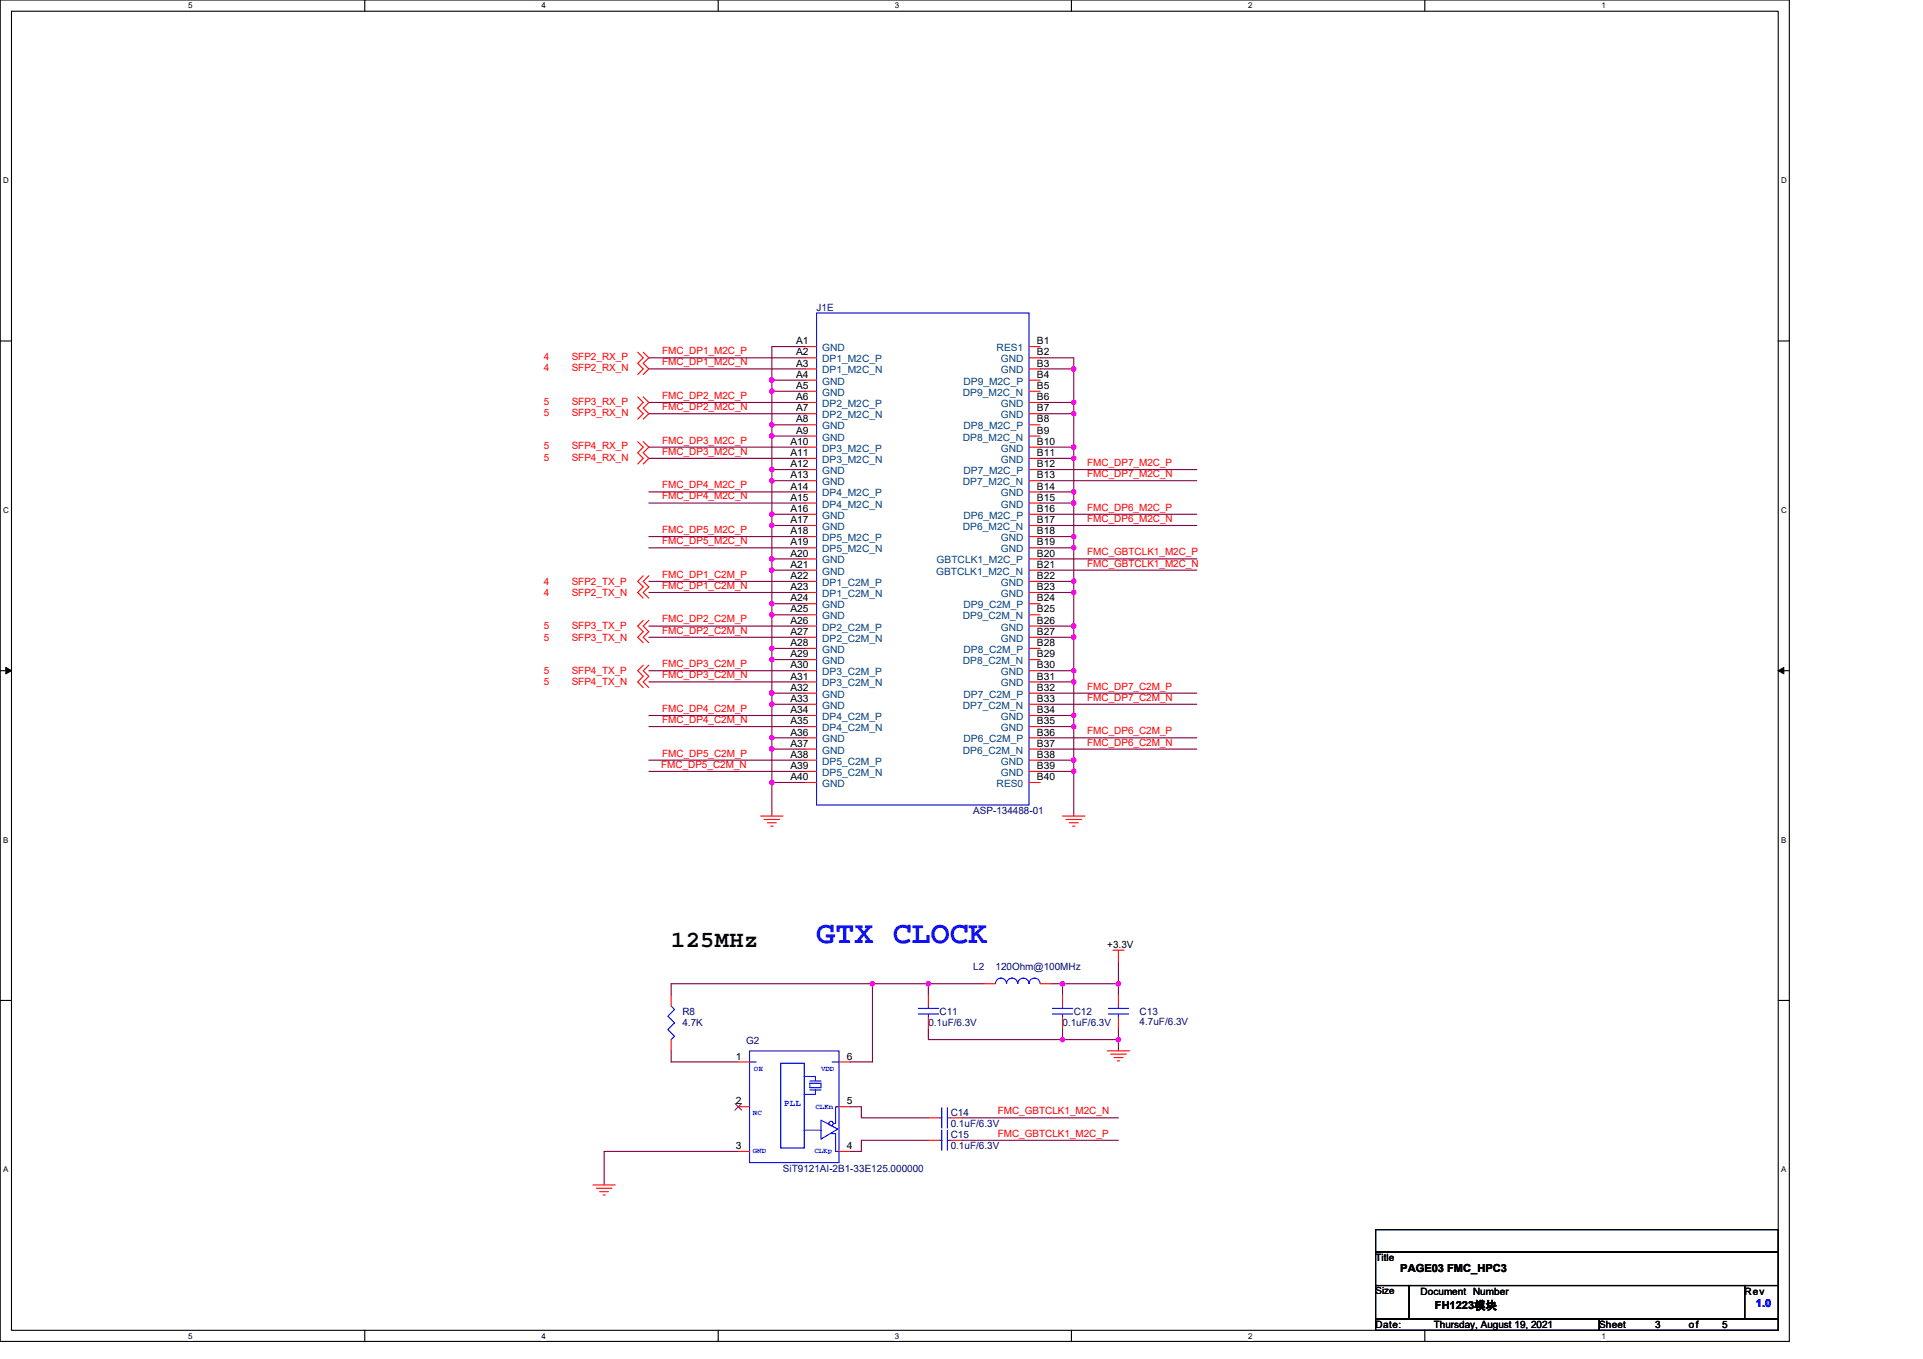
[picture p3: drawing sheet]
<svg xmlns="http://www.w3.org/2000/svg" width="297mm" height="210mm" viewBox="0 0 297 210" stroke-linecap="round" stroke-linejoin="round" font-family="sans-serif">
<path d="M0 0h276.4v207.3h-276.4zM1.8 1.7h272.9v203.8h-272.9z" fill="none" stroke="#000" stroke-width=".17"/>
<g fill="#fff">
<path d="M29.1 .2h.6v1.4h-.6z"/>
<path d="M29.1 205.7h.6v1.4h-.6z"/>
</g>
<path d="M56.3 0v1.7M56.3 205.5v1.8" fill="none" stroke="#000" stroke-width=".17"/>
<g fill="#fff">
<path d="M83.6 .2h.7v1.4h-.7z"/>
<path d="M83.6 205.7h.7v1.4h-.7z"/>
</g>
<path d="M110.9 0v1.7M110.9 205.5v1.8" fill="none" stroke="#000" stroke-width=".17"/>
<g fill="#fff">
<path d="M138.2 .2h.7v1.4h-.7z"/>
<path d="M138.2 205.7h.7v1.4h-.7z"/>
</g>
<path d="M165.5 0v1.7M165.5 205.5v1.8" fill="none" stroke="#000" stroke-width=".17"/>
<g fill="#fff">
<path d="M192.8 .2h.6v1.4h-.6z"/>
<path d="M192.8 205.7h.6v1.4h-.6z"/>
</g>
<path d="M220.1 0v1.7M220.1 205.5v1.8" fill="none" stroke="#000" stroke-width=".17"/>
<g fill="#fff">
<path d="M247.4 .2h.6v1.4h-.6z"/>
<path d="M247.4 205.7h.6v1.4h-.6z"/>
<path d="M.5 27.2h.8v1.4h-.8z"/>
<path d="M275.1 27.2h.9v1.4h-.9z"/>
<path d="M.5 78.1h.8v1.4h-.8z"/>
<path d="M275.1 78.1h.9v1.4h-.9z"/>
</g>
<path d="M0 52.7h1.8M274.7 52.7h1.7" fill="none" stroke="#000" stroke-width=".17"/>
<g fill="#fff">
<path d="M.5 129.1h.8v1.4h-.8z"/>
<path d="M275.1 129.1h.8v1.4h-.8z"/>
</g>
<path d="M0 103.6h1.8M274.7 103.6h1.7" fill="none" stroke="#000" stroke-width=".17"/>
<path d="M.9 103.1l.9 .5-.9 .5zM274.7 103.6l.8-.5v1z" fill="#000" stroke="#000" stroke-width=".15"/>
<g fill="#fff">
<path d="M.5 180h.8v1.4h-.8z"/>
<path d="M275.1 180h.8v1.4h-.8z"/>
</g>
<path d="M0 154.6h1.8M274.7 154.6h1.7M212.5 190h62.2v3.5h-62.2zM212.5 193.5h62.2v5.1h-62.2zM212.5 198.6h5.2v5.2h-5.2zM217.7 198.6h51.8v5.2h-51.8zM269.5 198.6h5.2v5.2h-5.2zM212.5 203.8h34.5v1.7h-34.5zM247 203.8h27.7v1.7h-27.7z" fill="none" stroke="#000" stroke-width=".17"/>
<g fill="none" stroke="#800040" stroke-width=".17">
<path d="M100.2 57h24.2M100.2 55.3h24.2M119.2 58.7h5.2M119.2 58.7v1.8M124.4 53.6h-5.2v5.1M160.7 55.3h5.2v1.7M160.7 57h5.2M165.9 57v5.2M100.2 63.9h24.2M100.2 62.2h24.2M100.2 70.8h24.2M100.2 69.1h24.2"/>
<path d="M100.2 76h24.2M100.2 77.7h24.2M119.2 79.5h5.2M119.2 72.6v1.7h5.2M119.2 72.6h5.2M119.2 65.6v1.8h5.2M119.2 65.6h5.2M119.2 60.5h5.2M119.2 74.3v12.1M119.2 67.4v5.2M119.2 60.5v5.1M160.7 79.5h24.2"/>
<path d="M160.7 74.3h24.2M160.7 72.6h24.2M160.7 63.9h5.2M160.7 69.1h5.2M160.7 70.8h5.2M160.7 76h5.2M160.7 77.7h5.2M160.7 62.2h5.2M165.9 62.2v1.7M165.9 63.9v5.2M165.9 69.1v1.7M165.9 70.8v5.2"/>
<path d="M165.9 77.7v5.2M165.9 76v1.7M100.2 84.6h24.2M100.2 82.9h24.2M100.2 89.8h24.2M100.2 91.5h24.2M100.2 96.7h24.2M100.2 98.5h24.2M119.2 95h5.2M119.2 93.3h5.2M119.2 86.4v1.7h5.2M119.2 81.2h5.2"/>
<path d="M119.2 88.1v5.2M119.2 95v6.9M119.2 93.3v1.7M119.2 86.4h5.2M160.7 81.2h24.2M160.7 84.6h5.2M160.7 89.8h5.2M160.7 91.5h5.2M160.7 96.7h5.2v1.8M160.7 82.9h5.2M160.7 98.5h5.2M160.7 86.4h24.2"/>
<path d="M160.7 88.1h24.2M165.9 98.5v5.1M165.9 82.9v1.7M165.9 84.6v5.2M165.9 89.8v1.7M165.9 91.5v5.2M100.2 103.6h24.2M100.2 105.4h24.2M100.2 110.6h24.2M100.2 112.3h24.2M100.2 117.5h24.2M100.2 119.2h24.2"/>
<path d="M119.2 101.9v5.2M119.2 114h5.2M119.2 107.1v1.7h5.2M119.2 100.2h5.2M119.2 114v1.7h5.2M119.2 107.1h5.2M119.2 101.9h5.2M119.2 108.8v5.2M119.2 115.7v5.2M160.7 114h24.2M160.7 115.7h24.2M160.7 107.1h24.2"/>
<path d="M160.7 108.8h24.2M160.7 103.6h5.2M160.7 105.4h5.2M160.7 110.6h5.2M160.7 112.3h5.2M160.7 117.5h5.2M160.7 119.2h5.2M165.9 103.6v1.8M165.9 105.4v5.2M165.9 110.6v1.7M165.9 112.3v5.2M165.9 119.2v6.9"/>
<path d="M165.9 117.5v1.7M119.2 120.9v5.2M119.2 120.9h5.2M134.8 152h-31.1v1.7M134.8 152v12.1h-3.5M134.8 152h8.6M143.4 152v1.7M143.4 152h8.6M143.4 158.9v1.7h20.7M162.4 152h1.7M164.1 152v1.7M164.1 152h8.7v1.7"/>
<path d="M164.1 158.9v1.7h8.7M172.8 148.5v3.5M172.8 158.9v1.7M103.7 162.4v1.7h10.3M114 177.9h-20.7v5.2M131.3 171h1.8v1.7h10.3M143.4 176.2h-10.3v1.7h-1.8M148.6 176.2h24.2M148.6 172.7h24.2M172.8 160.6v1.8"/>
</g>
<g fill="#f0f" stroke="#f0f" stroke-width=".17">
<circle cx="119.2" cy="114" r=".33"/>
<circle cx="119.2" cy="108.8" r=".34"/>
<circle cx="119.2" cy="100.2" r=".34"/>
<circle cx="119.2" cy="95" r=".34"/>
<circle cx="119.2" cy="93.3" r=".34"/>
<circle cx="119.2" cy="88.1" r=".33"/>
<circle cx="119.2" cy="72.5" r=".34"/>
<circle cx="165.8" cy="98.4" r=".34"/>
<circle cx="165.8" cy="69.1" r=".34"/>
<circle cx="165.8" cy="63.9" r=".34"/>
<circle cx="165.8" cy="70.8" r=".33"/>
<circle cx="165.8" cy="84.6" r=".34"/>
<circle cx="165.8" cy="91.5" r=".34"/>
<circle cx="165.8" cy="89.8" r=".34"/>
<circle cx="165.8" cy="96.7" r=".33"/>
<circle cx="165.8" cy="105.4" r=".33"/>
<circle cx="165.8" cy="103.6" r=".34"/>
<circle cx="165.8" cy="110.5" r=".34"/>
<circle cx="165.8" cy="112.3" r=".34"/>
<circle cx="165.8" cy="82.9" r=".34"/>
<circle cx="165.8" cy="77.7" r=".34"/>
<circle cx="119.2" cy="107.1" r=".34"/>
<circle cx="119.2" cy="101.9" r=".34"/>
<circle cx="119.2" cy="86.4" r=".34"/>
<circle cx="119.2" cy="81.2" r=".34"/>
<circle cx="119.2" cy="79.4" r=".33"/>
<circle cx="119.2" cy="74.3" r=".34"/>
<circle cx="119.2" cy="67.3" r=".34"/>
<circle cx="119.2" cy="60.4" r=".34"/>
<circle cx="119.2" cy="65.6" r=".34"/>
<circle cx="119.2" cy="58.7" r=".34"/>
<circle cx="165.8" cy="119.2" r=".34"/>
<circle cx="165.8" cy="76" r=".34"/>
<circle cx="165.8" cy="62.2" r=".33"/>
<circle cx="165.8" cy="57" r=".34"/>
<circle cx="165.8" cy="117.5" r=".34"/>
<circle cx="119.2" cy="120.9" r=".34"/>
<circle cx="119.2" cy="115.7" r=".34"/>
<circle cx="172.8" cy="152" r=".34"/>
<circle cx="164.1" cy="160.6" r=".34"/>
<circle cx="172.8" cy="160.6" r=".34"/>
<circle cx="143.4" cy="152" r=".34"/>
<circle cx="134.8" cy="152" r=".34"/>
<circle cx="164.1" cy="152" r=".34"/>
</g>
<g fill="none" stroke="#f00" stroke-width=".17">
<path d="M98.5 54.4l.9 .9-.9 .8 .9 .9-.9 .9M99.4 54.4l.8 .9-.8 .8 .8 .9-.8 .9M124.4 53.6h1.7M124.4 55.3h1.7M124.4 57h1.7M124.4 58.7h1.7M159 53.6h1.7M159 55.3h1.7M159 57h1.7M159 58.7h1.7M98.5 61.3l.9 .9-.9 .9 .9 .8-.9 .9M98.5 68.2l.9 .9-.9 .9 .9 .8-.9 .9"/>
<path d="M99.4 61.3l.8 .9-.8 .9 .8 .8-.8 .9M99.4 68.2l.8 .9-.8 .9 .8 .8-.8 .9M124.4 60.5h1.7M124.4 62.2h1.7M124.4 63.9h1.7M124.4 65.6h1.7M124.4 67.4h1.7M124.4 69.1h1.7M124.4 70.8h1.7M124.4 72.6h1.7M124.4 74.3h1.7M124.4 76h1.7"/>
<path d="M124.4 77.7h1.7M124.4 79.5h1.7M159 60.5h1.7M159 62.2h1.7M159 63.9h1.7M159 65.6h1.7M159 67.4h1.7M159 69.1h1.7M159 70.8h1.7M159 72.6h1.7M159 74.3h1.7M159 76h1.7"/>
<path d="M159 77.7h1.7M159 79.5h1.7M99.4 89l-.9 .8 .9 .9-.9 .8 .9 .9M99.4 95.9l-.9 .8 .9 .9-.9 .9 .9 .8M100.2 89l-.8 .8 .8 .9-.8 .8 .8 .9M100.2 95.9l-.8 .8 .8 .9-.8 .9 .8 .8M124.4 81.2h1.7M124.4 82.9h1.7M124.4 84.6h1.7M124.4 86.4h1.7M124.4 88.1h1.7M124.4 89.8h1.7"/>
<path d="M124.4 91.5h1.7M124.4 93.3h1.7M124.4 95h1.7M124.4 96.7h1.7M124.4 98.5h1.7M159 81.2h1.7M159 82.9h1.7M159 84.6h1.7M159 86.4h1.7M159 88.1h1.7M159 89.8h1.7M159 91.5h1.7"/>
<path d="M159 93.3h1.7M159 95h1.7M159 96.7h1.7M159 98.5h1.7M99.4 102.8l-.9 .8 .9 .9-.9 .9 .9 .8M100.2 102.8l-.8 .8 .8 .9-.8 .9 .8 .8M124.4 100.2h1.7M124.4 101.9h1.7M124.4 103.6h1.7M124.4 105.4h1.7M124.4 107.1h1.7M124.4 108.8h1.7"/>
<path d="M124.4 110.6h1.7M124.4 112.3h1.7M124.4 114h1.7M124.4 115.7h1.7M124.4 117.5h1.7M124.4 119.2h1.7M159 100.2h1.7M159 101.9h1.7M159 103.6h1.7M159 105.4h1.7M159 107.1h1.7M159 108.8h1.7"/>
<path d="M159 110.6h1.7M159 112.3h1.7M159 114h1.7M159 115.7h1.7M159 117.5h1.7M159 119.2h1.7M117.5 126.1h3.4M118 126.6h2.4M118.5 127.1h1.4M119.1 127.7h.3M124.4 120.9h1.7M159 120.9h1.7"/>
<path d="M164.1 126.1h3.5M164.7 126.6h2.4M165.2 127.1h1.4M165.7 127.7h.3M103.7 153.7v1.7M143.4 153.7v1.7M143.4 157.2v1.7M152 152h1.8M160.7 152h1.7M164.1 153.7v1.7M164.1 157.2v1.7M171.9 146.8h1.7"/>
<path d="M172.8 146.8v1.7M172.8 153.7v1.7M172.8 157.2v1.7M103.7 160.6v1.8M114 164.1h1.8M114 171h1.8M114 177.9h1.8M129.6 177.9h1.7M129.6 171h1.7M129.6 164.1h1.7M143.4 176.2h1.7M143.4 172.7h1.7"/>
<path d="M146.9 176.2h1.7M146.9 172.7h1.7M171 162.4h3.5M171.6 162.9h2.4M172.1 163.4h1.4M172.6 163.9h.3M91.6 183.1h3.4M92.1 183.6h2.4M92.6 184.1h1.4M93.2 184.6h.3"/>
</g>
<g fill="none" stroke="#00f" stroke-width=".17">
<path d="M126.1 48.4h32.9v76h-32.9zM103.7 155.4l.5 .6-1 1 1 1.1-1 1 1 1-.5 .5M141.9 156.7h3.1M141.9 155.8h3.1M143.4 155.4v.4M143.4 156.7v.5M160.7 152a.86 .86 0 0 0-.9-.9 .86 .86 0 0 0-.9 .9 .87 .87 0 0 0-.8-.9 .87 .87 0 0 0-.9 .9 .87 .87 0 0 0-.9-.9 .87 .87 0 0 0-.8 .9 .85 .85 0 0 0-.9-.9 .85 .85 0 0 0-.8 .9M162.6 156.7h3.1M162.6 155.8h3.1M164.1 155.4v.4M164.1 156.7v.5M171.2 156.7h3.1"/>
<path d="M171.2 155.8h3.1M172.8 155.4v.4M172.8 156.7v.5M115.8 162.4h13.8v17.2h-13.8zM115.8 164.1h1M120.6 164.3h3.6v13.1h-3.6zM124.2 166.3h1.8v.7M124.2 174.6h2.6M125.1 167.4h1.7v.7h-1.7zM125.1 167h1.7M125.1 168.4h1.7M126 168.4v.7h-1.8"/>
<path d="M126.8 173.1l2.6 1.4-2.6 1.5zM128.4 175.2h.7v2.7h.5M128.5 164.1h1.1M129.6 171h-.5v2.6h-.4M145.1 176.2h.4M145.1 172.7h.4M145.5 174.6v3.1M145.5 171.2v3.1M146.3 174.6v3.1M146.3 171.2v3.1M146.3 176.2h.6M146.3 172.7h.6"/>
<circle cx="128.4" cy="173.6" r=".34"/>
</g>
<path d="M113.5 170.5l1.1 1M114.6 170.5l-1.1 1" fill="none" stroke="#804000" stroke-width=".15"/>
<text font-size="4.9" fill="#00f" x="126.1" y="145.8">GTX CLOCK</text>
<text font-size="3.6" x="103.7" y="146.4">125MHz</text>
<g font-size="1.7">
<text x="216.3" y="196.6">PAGE03 FMC_HPC3</text>
<text x="221.7" y="202.3">FH1223模块</text>
</g>
<text font-size="1.7" fill="#00f" x="271.2" y="202">1.0</text>
<g font-size="1.5">
<text x="123" y="53.2">A1</text>
<text x="160.2" y="53.2">B1</text>
<text x="123" y="54.9">A2</text>
<text x="123" y="56.6">A3</text>
<text x="123" y="58.4">A4</text>
<text x="160.2" y="54.9">B2</text>
<text x="160.2" y="56.6">B3</text>
<text x="160.2" y="58.4">B4</text>
<text x="123" y="60.1">A5</text>
<text x="123" y="61.8">A6</text>
<text x="123" y="63.6">A7</text>
<text x="123" y="65.3">A8</text>
<text x="160.2" y="61.8">B6</text>
<text x="160.2" y="63.6">B7</text>
<text x="160.2" y="60.1">B5</text>
<text x="160.2" y="65.3">B8</text>
<text x="122.1" y="68.7">A10</text>
<text x="122.1" y="70.5">A11</text>
<text x="123" y="67">A9</text>
<text x="160.2" y="68.7">B10</text>
<text x="160.2" y="70.5">B11</text>
<text x="160.2" y="67">B9</text>
<text x="122.1" y="72.2">A12</text>
<text x="122.1" y="73.9">A13</text>
<text x="122.1" y="75.6">A14</text>
<text x="122.1" y="77.4">A15</text>
<text x="160.2" y="75.6">B14</text>
<text x="160.2" y="77.4">B15</text>
<text x="160.2" y="72.2">B12</text>
<text x="160.2" y="73.9">B13</text>
<text x="122.1" y="79.1">A16</text>
<text x="122.1" y="80.8">A17</text>
<text x="122.1" y="82.6">A18</text>
<text x="160.2" y="82.6">B18</text>
<text x="160.2" y="79.1">B16</text>
<text x="160.2" y="80.8">B17</text>
<text x="122.1" y="84.3">A19</text>
<text x="122.1" y="86">A20</text>
<text x="122.1" y="87.7">A21</text>
<text x="122.1" y="89.5">A22</text>
<text x="160.2" y="84.3">B19</text>
<text x="160.2" y="89.5">B22</text>
<text x="160.2" y="87.7">B21</text>
<text x="160.2" y="86">B20</text>
<text x="122.1" y="91.2">A23</text>
<text x="122.1" y="92.9">A24</text>
<text x="122.1" y="94.6">A25</text>
<text x="160.2" y="91.2">B23</text>
<text x="160.2" y="92.9">B24</text>
<text x="160.2" y="94.6">B25</text>
<text x="122.1" y="96.4">A26</text>
<text x="122.1" y="98.1">A27</text>
<text x="122.1" y="99.8">A28</text>
<text x="122.1" y="101.6">A29</text>
<text x="160.2" y="96.4">B26</text>
<text x="160.2" y="98.1">B27</text>
<text x="160.2" y="99.8">B28</text>
<text x="160.2" y="101.6">B29</text>
<text x="122.1" y="103.3">A30</text>
<text x="122.1" y="105">A31</text>
<text x="122.1" y="106.7">A32</text>
<text x="160.2" y="103.3">B30</text>
<text x="160.2" y="105">B31</text>
<text x="160.2" y="106.7">B32</text>
<text x="122.1" y="108.5">A33</text>
<text x="122.1" y="110.2">A34</text>
<text x="122.1" y="111.9">A35</text>
<text x="122.1" y="113.6">A36</text>
<text x="160.2" y="110.2">B34</text>
<text x="160.2" y="111.9">B35</text>
<text x="160.2" y="108.5">B33</text>
<text x="160.2" y="113.6">B36</text>
<text x="122.1" y="115.4">A37</text>
<text x="122.1" y="117.1">A38</text>
<text x="122.1" y="118.8">A39</text>
<text x="160.2" y="117.1">B38</text>
<text x="160.2" y="118.8">B39</text>
<text x="160.2" y="115.4">B37</text>
<text x="122.1" y="120.5">A40</text>
<text x="160.2" y="120.5">B40</text>
<text x="171" y="146.5">+3.3V</text>
<text x="113.7" y="163.7">1</text>
<text x="130.8" y="163.7">6</text>
<text x="113.7" y="170.6">2</text>
<text x="130.8" y="170.6">5</text>
<text x="113.7" y="177.5">3</text>
<text x="130.8" y="177.5">4</text>
<text x="212.5" y="194.9">Title</text>
<text x="212.5" y="200">Size</text>
<text x="219.4" y="200">Document Number</text>
<text x="269.5" y="200">Rev</text>
<text x="212.5" y="205.2">Date:</text>
<text x="221.5" y="205.2">Thursday, August 19, 2021</text>
<text x="247" y="205.2">Sheet</text>
<text x="255.7" y="205.2">3</text>
<text x="260.9" y="205.2">of</text>
<text x="266" y="205.2">5</text>
</g>
<g font-size="1.5" fill="#000080">
<text x="126.1" y="48">J1E</text>
<text x="150.3" y="125.8">ASP-134488-01</text>
<text x="150.3" y="149.9">L2</text>
<text x="153.8" y="149.9">120Ohm@100MHz</text>
<text x="105.4" y="156.8">R8</text>
<text x="105.4" y="158.6">4.7K</text>
<text x="115.2" y="161.4">G2</text>
<text x="143.4" y="158.6">0.1uF/6.3V</text>
<text x="145.1" y="156.8">C11</text>
<text x="164.1" y="158.6">0.1uF/6.3V</text>
<text x="165.9" y="156.8">C12</text>
<text x="176" y="156.8">C13</text>
<text x="176" y="158.4">4.7uF/6.3V</text>
<text x="146.9" y="172.4">C14</text>
<text x="146.9" y="175.9">C15</text>
<text x="146.9" y="177.6">0.1uF/6.3V</text>
<text x="146.9" y="174.1">0.1uF/6.3V</text>
<text x="120.9" y="181">SiT9121AI-2B1-33E125.000000</text>
</g>
<g font-size="1.5" fill="#f00">
<text x="84" y="55.6">4</text>
<text x="84" y="57.4">4</text>
<text x="88.3" y="55.6">SFP2_RX_P</text>
<text x="88.3" y="57.4">SFP2_RX_N</text>
<text x="102.3" y="56.5">FMC_DP1_M2C_N</text>
<text x="102.3" y="54.7">FMC_DP1_M2C_P</text>
<text x="84" y="62.5">5</text>
<text x="84" y="64.3">5</text>
<text x="88.3" y="62.5">SFP3_RX_P</text>
<text x="88.3" y="64.3">SFP3_RX_N</text>
<text x="102.3" y="63.4">FMC_DP2_M2C_N</text>
<text x="102.3" y="61.6">FMC_DP2_M2C_P</text>
<text x="84" y="69.4">5</text>
<text x="84" y="71.2">5</text>
<text x="88.3" y="69.4">SFP4_RX_P</text>
<text x="88.3" y="71.2">SFP4_RX_N</text>
<text x="102.3" y="70.3">FMC_DP3_M2C_N</text>
<text x="102.3" y="68.5">FMC_DP3_M2C_P</text>
<text x="102.3" y="75.5">FMC_DP4_M2C_P</text>
<text x="102.3" y="77.2">FMC_DP4_M2C_N</text>
<text x="167.9" y="73.7">FMC_DP7_M2C_N</text>
<text x="167.9" y="72">FMC_DP7_M2C_P</text>
<text x="102.3" y="82.4">FMC_DP5_M2C_P</text>
<text x="167.9" y="80.6">FMC_DP6_M2C_N</text>
<text x="167.9" y="78.9">FMC_DP6_M2C_P</text>
<text x="102.3" y="84.1">FMC_DP5_M2C_N</text>
<text x="102.3" y="89.3">FMC_DP1_C2M_P</text>
<text x="167.9" y="85.8">FMC_GBTCLK1_M2C_P</text>
<text x="167.9" y="87.5">FMC_GBTCLK1_M2C_N</text>
<text x="84" y="90.4">4</text>
<text x="84" y="92.1">4</text>
<text x="88.3" y="90.4">SFP2_TX_P</text>
<text x="88.3" y="92.1">SFP2_TX_N</text>
<text x="102.3" y="91">FMC_DP1_C2M_N</text>
<text x="84" y="97.3">5</text>
<text x="84" y="99">5</text>
<text x="88.3" y="97.3">SFP3_TX_P</text>
<text x="88.3" y="99">SFP3_TX_N</text>
<text x="102.3" y="96.2">FMC_DP2_C2M_P</text>
<text x="102.3" y="97.9">FMC_DP2_C2M_N</text>
<text x="84" y="104.2">5</text>
<text x="84" y="105.9">5</text>
<text x="88.3" y="104.2">SFP4_TX_P</text>
<text x="88.3" y="105.9">SFP4_TX_N</text>
<text x="102.3" y="103.1">FMC_DP3_C2M_P</text>
<text x="102.3" y="104.8">FMC_DP3_C2M_N</text>
<text x="167.9" y="106.6">FMC_DP7_C2M_P</text>
<text x="102.3" y="110">FMC_DP4_C2M_P</text>
<text x="102.3" y="111.7">FMC_DP4_C2M_N</text>
<text x="167.9" y="113.5">FMC_DP6_C2M_P</text>
<text x="167.9" y="108.3">FMC_DP7_C2M_N</text>
<text x="102.1" y="118.6">FMC_DP5_C2M_N</text>
<text x="102.3" y="116.9">FMC_DP5_C2M_P</text>
<text x="167.9" y="115.2">FMC_DP6_C2M_N</text>
<text x="154.1" y="172.2">FMC_GBTCLK1_M2C_N</text>
<text x="154.1" y="175.6">FMC_GBTCLK1_M2C_P</text>
</g>
<g font-size="1.5" fill="#004080">
<text x="127" y="54.3">GND</text>
<text x="127" y="56">DP1_M2C_P</text>
<text x="127" y="57.7">DP1_M2C_N</text>
<text x="127" y="59.4">GND</text>
<text x="148.8" y="59.4">DP9_M2C_P</text>
<text x="153.9" y="54.3">RES1</text>
<text x="154.6" y="56">GND</text>
<text x="154.6" y="57.7">GND</text>
<text x="127" y="61.2">GND</text>
<text x="127" y="62.9">DP2_M2C_P</text>
<text x="127" y="64.6">DP2_M2C_N</text>
<text x="148.7" y="61.2">DP9_M2C_N</text>
<text x="154.6" y="62.9">GND</text>
<text x="154.6" y="64.6">GND</text>
<text x="127" y="66.3">GND</text>
<text x="127" y="68.1">GND</text>
<text x="127" y="69.8">DP3_M2C_P</text>
<text x="127" y="71.5">DP3_M2C_N</text>
<text x="148.7" y="68.1">DP8_M2C_N</text>
<text x="148.8" y="66.3">DP8_M2C_P</text>
<text x="154.6" y="69.8">GND</text>
<text x="154.6" y="71.5">GND</text>
<text x="127" y="73.3">GND</text>
<text x="127" y="75">GND</text>
<text x="127" y="76.7">DP4_M2C_P</text>
<text x="148.7" y="75">DP7_M2C_N</text>
<text x="148.8" y="73.3">DP7_M2C_P</text>
<text x="154.6" y="76.7">GND</text>
<text x="127" y="78.4">DP4_M2C_N</text>
<text x="127" y="80.2">GND</text>
<text x="127" y="81.9">GND</text>
<text x="127" y="83.6">DP5_M2C_P</text>
<text x="148.7" y="81.9">DP6_M2C_N</text>
<text x="148.8" y="80.2">DP6_M2C_P</text>
<text x="154.6" y="78.4">GND</text>
<text x="154.6" y="83.6">GND</text>
<text x="127" y="85.3">DP5_M2C_N</text>
<text x="127" y="87.1">GND</text>
<text x="127" y="88.8">GND</text>
<text x="144.6" y="88.8">GBTCLK1_M2C_N</text>
<text x="144.7" y="87.1">GBTCLK1_M2C_P</text>
<text x="154.6" y="85.3">GND</text>
<text x="127" y="90.5">DP1_C2M_P</text>
<text x="127" y="92.2">DP1_C2M_N</text>
<text x="127" y="94">GND</text>
<text x="127" y="95.7">GND</text>
<text x="148.7" y="95.7">DP9_C2M_N</text>
<text x="148.8" y="94">DP9_C2M_P</text>
<text x="154.6" y="90.5">GND</text>
<text x="154.6" y="92.2">GND</text>
<text x="127" y="97.4">DP2_C2M_P</text>
<text x="127" y="99.2">DP2_C2M_N</text>
<text x="127" y="100.9">GND</text>
<text x="148.8" y="100.9">DP8_C2M_P</text>
<text x="154.6" y="97.4">GND</text>
<text x="154.6" y="99.2">GND</text>
<text x="127" y="102.6">GND</text>
<text x="127" y="104.3">DP3_C2M_P</text>
<text x="127" y="106.1">DP3_C2M_N</text>
<text x="127" y="107.8">GND</text>
<text x="148.7" y="102.6">DP8_C2M_N</text>
<text x="148.8" y="107.8">DP7_C2M_P</text>
<text x="154.6" y="104.3">GND</text>
<text x="154.6" y="106.1">GND</text>
<text x="127" y="109.5">GND</text>
<text x="127" y="111.3">DP4_C2M_P</text>
<text x="127" y="113">DP4_C2M_N</text>
<text x="148.7" y="109.5">DP7_C2M_N</text>
<text x="154.6" y="111.3">GND</text>
<text x="154.6" y="113">GND</text>
<text x="127" y="114.7">GND</text>
<text x="127" y="116.4">GND</text>
<text x="127" y="118.2">DP5_C2M_P</text>
<text x="127" y="119.9">DP5_C2M_N</text>
<text x="148.7" y="116.4">DP6_C2M_N</text>
<text x="148.8" y="114.7">DP6_C2M_P</text>
<text x="154.6" y="118.2">GND</text>
<text x="154.6" y="119.9">GND</text>
<text x="127" y="121.6">GND</text>
<text x="153.9" y="121.6">RES0</text>
</g>
<text font-size="1.4" fill="#00f" x="121.1" y="170.8">PLL</text>
<g font-size="1.2">
<text x="29.1" y="1.3">5</text>
<text x="83.6" y="1.3">4</text>
<text x="138.2" y="1.3">3</text>
<text x="192.8" y="1.3">2</text>
<text x="247.4" y="1.3">1</text>
<text x=".5" y="28.3">D</text>
<text x="275.1" y="28.3">D</text>
<text x=".5" y="79.2">C</text>
<text x="275.1" y="79.2">C</text>
<text x=".5" y="130.2">B</text>
<text x="275.1" y="130.2">B</text>
<text x=".5" y="181.1">A</text>
<text x="275.1" y="181.1">A</text>
<text x="29.1" y="206.8">5</text>
<text x="83.6" y="206.8">4</text>
<text x="138.2" y="206.8">3</text>
<text x="192.8" y="206.8">2</text>
<text x="247.4" y="206.8">1</text>
</g>
<g font-size="1.1" fill="#00f">
<text x="116.5" y="165.5">OE</text>
<text x="126.8" y="165.5">VDD</text>
<text x="116.3" y="172.3">NC</text>
<text x="126" y="171.4">CLKn</text>
<text x="116.3" y="178.2">GND</text>
<text x="125.8" y="178.2">CLKp</text>
</g>
</svg>
